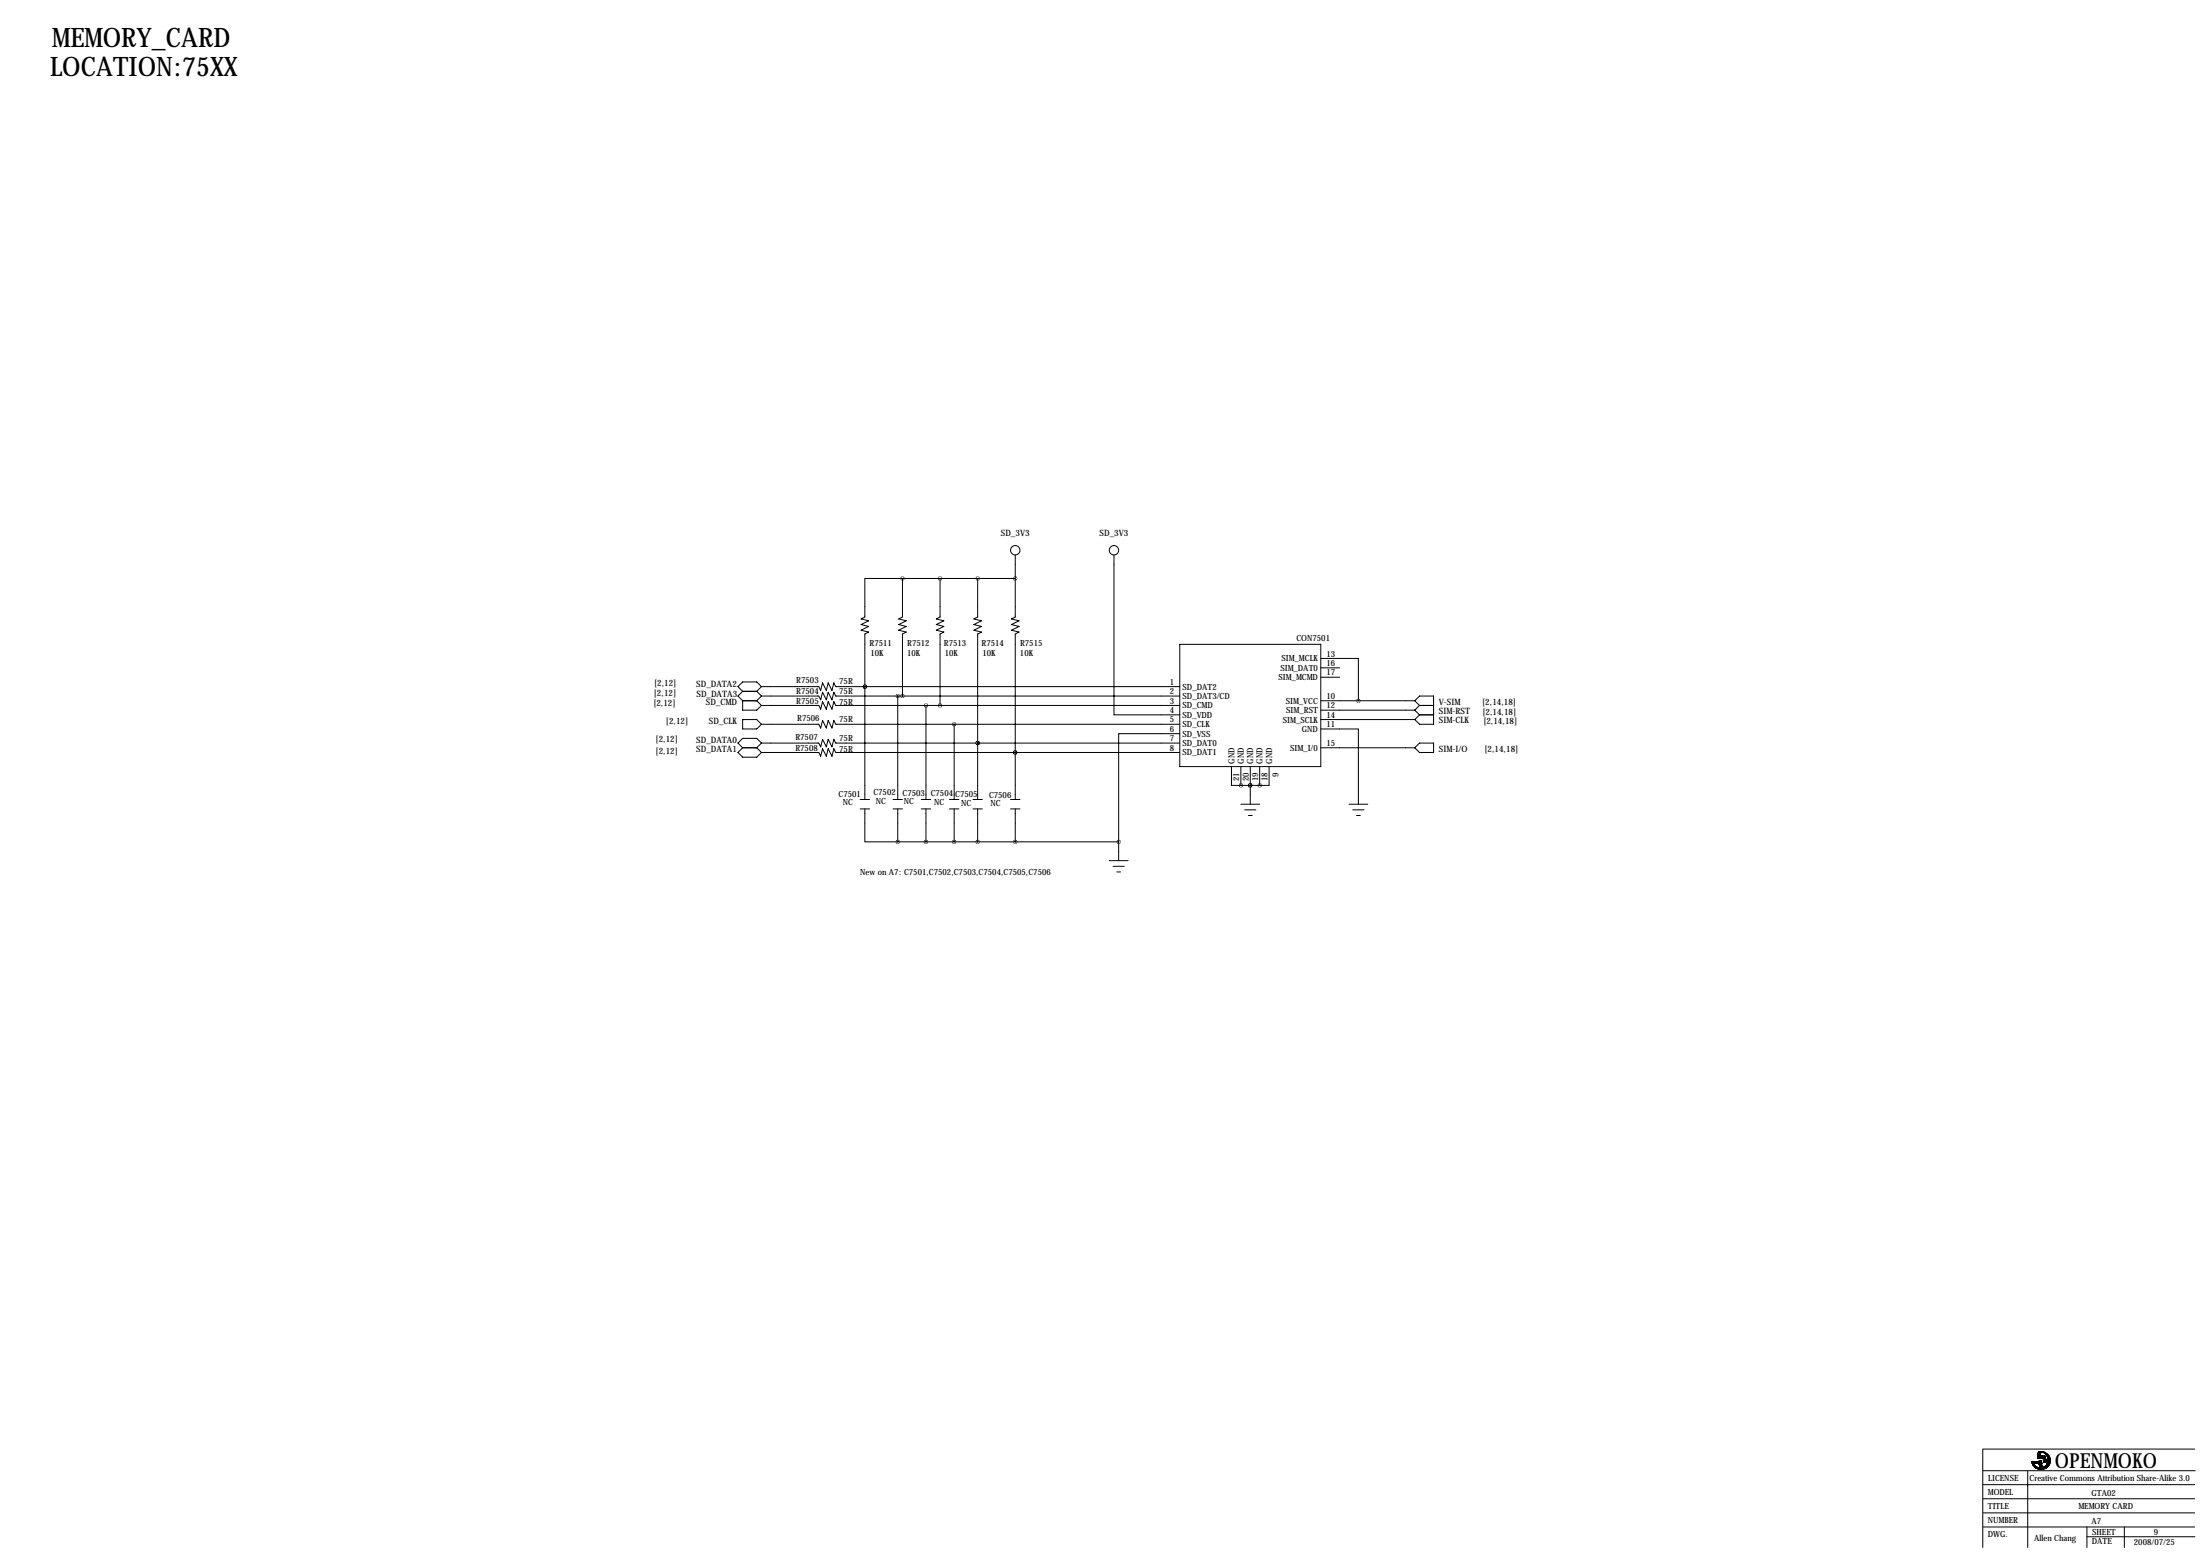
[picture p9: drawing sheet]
<svg xmlns="http://www.w3.org/2000/svg" width="594mm" height="419mm" viewBox="0 0 594 419" stroke-linecap="round" stroke-linejoin="round" font-family="sans-serif">
<g fill="none" stroke="#000" stroke-width=".27">
<path d="M243.8 156.2h-10.1v10.4l-1 .5 2 .5-2 1.1 2 .5-2 1 2 .5-1 .5v44.7M243.8 156.2v10.4l-1 .5 2.1 .5-2.1 1.1 2.1 .5-2.1 1 2.1 .5-1.1 .5v16.8M243.8 156.2h30.5M254 156.2v10.4l-1 .5 2 .5-2 1.1 2 .5-2 1 2 .5-1 .5v19.3M264.2 156.2v10.4l-1.1 .5 2.1 .5-2.1 1.1 2.1 .5-2.1 1 2.1 .5-1 .5v44.7M274.3 149.9v16.7l-1 .5 2 .5-2 1.1 2 .5-2 1 2 .5-1 .5v44.7M301 149.9v43.1h17.8M318.8 174h38.1v33h-38.1zM356.9 177.8h10.1v11.4M200.7 189.2h3.8M200.7 194.3h3.8l1.2 1.3-1.2 1.2h-3.8zM200.7 189.2v2.6h3.8l1.2-1.3"/>
<path d="M200.7 186.7h3.8M200.7 186.7l-1.3 1.3 1.3 1.2M204.5 186.7l1.2 1.3M204.5 189.2l1.2 1.3M205.7 185.4h15.5l.5 1 .5-2 1.1 2 .5-2 1 2 .5-2 .5 1h93M205.7 188h15.5l.5 1 .5-2.1 1.1 2.1 .5-2.1 1 2.1 .5-2.1 .5 1.1h93M205.7 190.5h15.5l.5 1 .5-2 1.1 2 .5-2 1 2 .5-2 .5 1h93M205.7 195.6h15.5l.5 1 .5-2 1.1 2 .5-2 1 2 .5-2 .5 1h93M205.7 185.4l-1.2-1.3h-3.8l-1.3 1.3 1.3 1.3M205.7 185.4l-1.2 1.3M205.7 188l-1.2 1.2M233.7 185.4h.1"/>
<path d="M242.6 188v27.9M250.2 190.5v25.4M257.8 195.6v20.3M318.8 198.1h-16.5v29.2M356.9 196.8h10.1v20.4M356.9 189.2h25.4M356.9 191.8h25.4M356.9 194.3h25.4M356.9 180.3h5M356.9 182.9h5M382.3 189.2l1.2-1.2h3.8v7.6h-3.8l-1.2-1.3M382.3 189.2l1.2 1.3"/>
<path d="M382.3 191.8l1.2 1.2M383.5 190.5h3.8M383.5 193h3.8M383.5 190.5l-1.2 1.3M383.5 193l-1.2 1.3M200.7 201.9h3.8M200.7 201.9l-1.3 1.3 1.3 1.3h3.8l1.2-1.3M204.5 201.9l1.2 1.3M205.7 200.7h15.5l.5 1 .5-2.1 1.1 2.1 .5-2.1 1 2.1 .5-2.1 .5 1.1h93M205.7 203.2h15.5l.5 1 .5-2 1.1 2 .5-2 1 2 .5-2 .5 1h93M205.7 200.7l-1.2-1.3h-3.8l-1.3 1.3 1.3 1.2M205.7 200.7l-1.2 1.2"/>
<path d="M232.4 215.9h2.5M232.4 218.4h2.5M233.7 218.4v8.9h8.9M241.3 215.9h2.5M241.3 218.4h2.5M242.6 218.4v8.9M248.9 215.9h2.6M248.9 218.4h2.6M250.2 218.4v8.9M256.5 215.9h2.6M256.5 218.4h2.6M257.8 218.4v8.9"/>
<path d="M262.9 215.9h2.5M262.9 218.4h2.5M264.2 200.7h.1M264.2 218.4v8.9M273 215.9h2.6M273 218.4h2.6M274.3 203.2h.1M274.3 218.4v8.9M332.7 207v5.1h10.2v-5.1M335.3 212.1h.1M335.3 207v5.1M335.3 217.2h5.1"/>
<path d="M336.3 218.7h3M337.8 212.1h.1M337.8 207v10.2M340.4 212.1h.1M340.4 207v5.1M356.9 201.9h25.4M364.5 217.2h5.1M365.5 218.7h3.1M383.5 200.7h3.8v2.5h-3.8l-1.2-1.3zM242.6 227.3h59.7M299.7 232.4h5.1M300.7 233.9h3.1"/>
<path d="M301.8 235.5h1M302.3 227.3v5.1M337.3 220.2h1M366.5 220.2h1M535.7 391.3v26.6M535.7 397.2h57.4M535.8 391.3h57.2M547.9 397.3v20.6M549 394.8h.1M549 394.9h.1M549 394.8v.1M549 394.9h2.4"/>
<path d="M549 394.9l.1 .1M549.1 394.9h.1M549.1 395h.1M549.1 394.7h.1M549.1 394.8h.1M549.1 394.7h2.2M549.1 394.8h2.2M549.1 394.8h2.3M549.1 394.7v.1M549.1 394.9v.2M549.1 395l.1 .2M549.1 394.7h.5"/>
<path d="M549.1 394.7l2.3 .1M549.1 394.8v.1M549.1 394.8l2.3 .1M549.1 395.1h.1M549.1 395.2l.1 .1M549.1 394.6v.1M549.1 395.1v.1M549.1 394.9l.4 .2M549.1 394.9l2.3 .1M549.2 395.2h.1M549.2 395.3h.1M549.2 394.7h.1"/>
<path d="M549.2 395.3v.1M549.2 395.3l.1 .1M549.2 395.4h.1M549.2 395.4l.5 .4M549.2 395.4l.2 .1M549.2 395h2.2M549.3 395.4h.1M549.3 395.5h.1M549.3 395.4l.1 .1M549.3 395.5v.1M549.3 395.6h.1M549.3 395.5l.1 .1"/>
<path d="M549.3 395.6l.2 .2M549.3 395.6l.2 .1M549.4 395.5h.1M549.4 394.7h.1M549.4 395.6h.1M549.4 395.7h.1M549.4 395.7h.2M549.4 395.7l.3 .1M549.5 395.1h1.9M549.5 395.1h.2M549.5 395.7h.1M549.5 394.7h.1"/>
<path d="M549.5 395.8h.2M549.5 395.8l.2 .1M549.6 395.7h.1M549.6 395.9h.1M549.6 394.7h.1M549.6 395.9v.1M549.6 395.9l.2 .1M549.6 396h.2M549.6 396h.1M549.6 396h.3M549.7 395.8h.1M549.7 395.9h.1"/>
<path d="M549.7 394.7h.1M549.7 395.1l1.7 .1M549.7 395.8v.1M549.7 395.9l.1 .1M549.7 396h.2M549.7 396l.3 .1M549.7 396l.2 .1M549.8 396.1h.1M549.8 396.1h.2M549.8 396.1l.1 .1M549.8 396.1l.4 .1M549.8 396h.1"/>
<path d="M549.9 396.2h.1M549.9 394.7h.1M549.9 396.2h.3M549.9 396.2l.1 .1M549.9 396.2l.5 .1M549.9 396h.1M549.9 396.1h.1M549.9 396v.1M550 396.1h.1M550 396.3h.1M550 395.2h.1M550 396.3l.2 .1"/>
<path d="M550 396.3h.5M550 396.3l.6 .1M550 396.1l.2 .1M550.1 394.7h1.2M550.2 396.2h.1M550.2 396.4h.1M550.2 396.4h.9M550.2 396.4l.1 .1M550.2 396.4l1 .1M550.2 396.2l.2 .1M550.3 396.5h.1M550.3 396.5h2.2"/>
<path d="M550.3 396.5h2M550.4 396.3h.1M550.4 396.5l.1 .1M550.4 396.5l1.9 .1M550.5 396.3h.1M550.5 396.6h1.8M550.5 396.6h1.6M550.5 395.2h.1M550.5 396.3l.1 .1M550.6 396.4h.1M550.6 393.1h.1M550.6 393.4h.1"/>
<path d="M550.6 393.7h.1M550.6 393.1h.5M550.6 393.7h.6M550.6 396.4h-.5h.6M550.6 392.9h.5M550.6 392.9l.5 .2M550.6 393.2h.5M550.6 393.1l.5 .1M550.6 393.4h.5M550.6 393.4l.5 .1M550.6 393.7v.1M550.6 393.7l.1 .1"/>
<path d="M550.6 393.8h.1M550.6 395.2h.1M550.6 392.6h.5M550.6 392.6v1.1M550.6 392.6l.5 .1M550.6 392.9h.1M550.7 393.8h.1M550.7 395.2h.1M550.7 392.4h.4M550.7 392.5h.4M550.7 392.4v.1M550.7 392.4l.4 .1"/>
<path d="M550.7 392.5l-.1 .1M550.7 392.5l.4 .1M550.7 396.4h.1M550.7 392.4h.1M550.8 396.4h.1M550.8 392.2h.1M550.8 395.2h.1M550.8 392.2h.3M550.8 392.2l-.1 .2M550.8 392.2l.3 .2M550.9 392.1h.1M550.9 392.1h.3"/>
<path d="M550.9 395.3h.6M550.9 396.7h1M550.9 392.1l-.1 .1M550.9 392.1l.2 .1M550.9 394.6h.4M550.9 394.6l-.2 .1M550.9 394.6l.4 .1M550.9 395.3v.1M550.9 395.3l.6 .1M550.9 392l1 .1M550.9 395.4h.6M550.9 396.7h.7"/>
<path d="M550.9 392v.1M550.9 395.4l.2 .4M550.9 395.4l.7 .4M551 392h.1M551 396.4h.1M551 392l-.1 .1M551 392.1h-.1M551 392.1h.2M551.1 392h.1M551.1 396.4h.1M551.1 392.7h.1M551.1 393.7h.1"/>
<path d="M551.1 392.7h-.5l.5 .2M551.1 396.4l.1 .1M551.1 395.8h.5M551.1 395.8h.1M551.1 395.8l.1 .4M551.1 395.8l.6 .2M551.1 392.1h.1M551.1 392.7v.2M551.1 393.7l-.4 .1M551.1 392.2h.1M551.1 392.4h.1M551.1 392.5h.1"/>
<path d="M551.1 392.6h.1M551.1 392.9h.1M551.1 393.1h.1M551.1 393.2h.1M551.1 393.4h.1M551.1 393.5h.1M551.1 394.6h.1M551.1 393.2h-.5l.5 .2M551.1 393.5h-.5h.6M551.1 396h.6M551.1 394.6h.2M551.1 394.6h-.2"/>
<path d="M551.1 396h.1M551.1 392.2v.4M551.1 392.9v.6M551.1 392.6v.1M551.2 396.5h.1M551.2 392.1h.1M551.2 393.5h.1M551.2 393.6h.1M551.2 393.7h.1M551.2 396h.5M551.2 393.5h-.6l.6 .1M551.2 393.6h-.6l.6 .1"/>
<path d="M551.2 396l.5 .2M551.2 392.1l-.1 .1M551.2 393.5v.2M551.2 396.2h.1M551.2 396.2h.6M551.2 396.2l.1 .1M551.2 396.2l.6 .1M551.3 394.6h.1M551.3 394.7h.1M551.3 394.8h.1M551.3 396.3h.1M551.3 396.4h1.3"/>
<path d="M551.3 396.4l-.1 .1M551.3 396.4l1.2 .1M551.3 396.3l.1 .1M551.3 396.3l.6 .1M551.3 394.6v.2M551.4 396.4h.1M551.4 394.8h.1M551.4 394.9h.1M551.4 395h.1M551.4 392v.1M551.4 392l.4 .1M551.4 394.8v.4"/>
<path d="M551.4 395.1h.1M551.4 395.2h.1M551.4 395h-2l2 .1M551.4 395.2h-.5v.1M551.4 395.2h-.5l.6 .1M551.4 396.4l.1 .1M551.4 396.4l.5 .1M551.4 395.2l.1 .1M551.5 395.3h.1M551.5 395.4h.1M551.5 395.3v.1M551.5 395.4l.1 .4"/>
<path d="M551.5 392h.1M551.5 396.5h.1M551.5 392.1l.5 .1M551.5 392.1h.5M551.5 396.5l.1 .1M551.5 396.5l.4 .1M551.6 396.6h.3M551.6 392h.1M551.6 396.7h.1M551.6 393.4h.1M551.6 395.8h.1M551.6 396.6h.1"/>
<path d="M551.6 393.4h.8M551.6 393.4v.2M551.6 393.4l.8 .1M551.6 393.6h.8M551.6 393.6l.1 .1M551.6 393.6l.7 .1M551.6 395.8l.2 .5M551.7 393.7h.1M551.7 396h.1M551.7 393.2h.6M551.7 393.7h.6M551.7 393.2v.1"/>
<path d="M551.7 393.3l-.1 .1M551.7 393.3l.7 .1M551.7 393.7l.1 .1M551.7 393.7l.5 .1M551.7 392h.1M551.7 396.2h.1M551.7 392.1h.4M551.8 392h.1M551.8 393.1h.1M551.8 393.8h.1M551.8 396.2h.1M551.8 396.6h.1"/>
<path d="M551.8 392.1l.5 .1M551.8 393.8l.3 .1M551.8 393.1v.1M551.8 393.1h.4M551.8 393.2h.5M551.8 393.2h.4M551.8 393.1l.4 .1M551.8 393.2h-.1M551.8 393.8h.4M551.8 396.7h.1M551.8 396.3h.1M551.8 396.4h.9"/>
<path d="M551.8 396.3v.1M551.8 396.3l.9 .1M551.8 396.4h-.2M551.8 396.4h.8M551.8 396.7h-.2M551.8 396.3l.1 .2M551.9 392.1h.1M551.9 396.7h.1M551.9 396.4h.1M551.9 396.6h.1M551.9 396.7l-1.2-.1 .4 .1M551.9 393.1h.1"/>
<path d="M551.9 396.5h.1M551.9 393.1h.2M551.9 393.1h-.1M551.9 393.1h.3M551.9 393.9h.1M551.9 396.5v.1M551.9 393.9h.2M552 396.5h.1M552 392.2h.3M552 392.2h.1M552 392.2h.4M552 392.1h.1"/>
<path d="M552 396.3h.1M552 396.3h.7M552 396.6l-.1 .1M552.1 396.6h.1M552.1 393.1h.1M552.1 393.9h.1M552.1 392.1l.2 .1M552.1 394.4h1.3M552.1 394.4v.1M552.1 394.4l1.2 .1M552.1 394.6h.1M552.1 394.7h.1"/>
<path d="M552.1 392.2l.4 .1M552.1 392.2l.1 .1M552.1 394.5h1.7M552.1 394.5v.3h.6M552.1 394.6h1M552.1 394.5l1 .1M552.1 394.6h.9M552.1 394.7h.7M552.1 394.7l.6 .1M552.2 393.1h.1M552.2 394.8h.1M552.2 394.9h.1"/>
<path d="M552.2 394.8h.3M552.2 396.2h.7M552.2 396.2l.6 .1M552.2 394.8v.1M552.2 396.2h.1M552.2 393.2h.1M552.2 393.8h.1M552.2 392.3l.7 .2M552.2 392.3l.2 .1M552.2 393.1v.1M552.2 393.8l-.1 .1M552.3 392.2h.1"/>
<path d="M552.3 396.5h.1M552.3 396.6h.1M552.3 394.3h1.5M552.3 392.2l.2 .1M552.3 396.5v.1M552.3 396.6h-.2M552.3 394.3l-.2 .1M552.3 394.3l1.1 .1M552.3 393.2h.1M552.3 393.7h.1M552.3 393.3l.1 .1M552.3 393.7l-.1 .1"/>
<path d="M552.4 392.2h.1M552.4 393.4h.1M552.4 393.5h.1M552.4 393.6h.1M552.4 393.5h-.8h.8M552.4 396.1h.7M552.4 393.4v.2M552.4 396.1h.1M552.4 396.1h.6M552.4 396.1l-.5 .2M552.4 396.1l.5 .1M552.4 393.5h-.8l.8 .1"/>
<path d="M552.4 393.6l-.1 .1M552.4 392.4l.4 .1M552.4 392.4l.1 .1M552.5 392.3h.1M552.5 396.4h.1M552.5 396.5h.1M552.5 394.8h.1M552.5 392.5h.1M552.5 392.5h.4M552.5 396l-.1 .1M552.5 396h.6M552.5 396l.6 .1"/>
<path d="M552.5 392.3l.2 .1M552.5 396.4v.1M552.5 396.5h-.2M552.5 394.8l-.3 .1M552.6 396.4h.1M552.6 394.8h.1M552.6 394.8h-.1M552.6 392.5h.3M552.6 392.5l.5 .2M552.6 396h.6M552.6 396h-.1M552.6 396h.5"/>
<path d="M552.7 396.4h.1M552.7 395.9h.5M552.7 395.9l-.1 .1M552.7 395.9l.5 .1M552.7 394.3h.9M552.7 394.3h-.4M552.7 392.4h.1M552.7 395.9h.1M552.7 396.3h.1M552.7 394.8h.1M552.7 392.4l.1 .1M552.8 392.5h.1"/>
<path d="M552.8 396.3h.1M552.8 394.2h.9M552.8 396.3h-1.5M552.8 396.3l-.2 .1M552.8 394.7h.1M552.8 394.7l-.1 .1M552.9 396.2h.1M552.9 395.7l-.2 .2M552.9 395.7h.5M552.9 395.7h.1M552.9 395.7h.4M552.9 395.7l.4 .1"/>
<path d="M552.9 396.2l-.1 .1M552.9 394.2h.7M552.9 394.2l-.2 .1M552.9 394.7h-.1M552.9 392.5h.1M552.9 394.7h.1M552.9 392.9l.2 .1M552.9 392.9l-.1-.2 .4 .2M552.9 392.9h.3M552.9 392.9l.5 .1M552.9 392.5l.2 .2M553 394.7h.1"/>
<path d="M553 394.7h-.9M553 395.6h.5M553 395.6l-.1 .1M553 395.6l.4 .1M553 395.5h.1M553 396.1h.1M553 394.6h.1M553 395.5h.5M553 395.5v.1M553 395.5l.5 .1M553 396.1l-.1 .1M553 394.6h-.9l.9 .1"/>
<path d="M553.1 392.7h.1M553.1 396h.1M553.1 396.1h.1M553.1 393.1l.1 .1M553.1 393h.3M553.1 393v.1M553.1 396v.1M553.1 393.1l.4 .1M553.1 392.7l.3 .3M553.1 394.1l-.2 .1M553.1 394.1l.5 .1M553.1 394.6l-.1 .1"/>
<path d="M553.1 395.3h.1M553.1 394.6h.1M553.1 395.3v.1M553.1 395.3h.5M553.1 395.4h.4M553.1 395.3l.4 .1M553.1 395.4l.4 .1M553.1 394.1h.1M553.2 393.2h.1M553.2 396h.1M553.2 393.2h.3M553.2 393.2l.1 .2"/>
<path d="M553.2 393.2l.4 .2M553.2 395.3l-.2 .2M553.2 395.3h.4M553.2 396h-.1M553.2 392.9h.1M553.2 395.1h.1M553.2 395.9h.1M553.2 395.2v.1M553.2 395.2h.4M553.2 395.1v.1M553.2 395.1l.4 .1M553.2 395.2l.4 .1"/>
<path d="M553.2 395.9v.1M553.3 395.8h.1M553.3 393.4h.3M553.3 393.4v.1M553.3 395v.1M553.3 393.5v.1M553.3 393.5l.3 .1M553.3 395h.4M553.3 395l.4 .1M553.3 395.1h-.1M553.3 395.1h.3M553.3 395.8h-.5l.4 .1"/>
<path d="M553.3 395.8l-.1 .1M553.3 394h.4M553.3 394l-.2 .1M553.3 394l.4 .1M553.3 395.7h.1M553.3 394.5h.1M553.3 393.6v.1M553.3 394.8v.1M553.3 393.6l.4 .1M553.3 393.7l.1 .2M553.3 393.7l.4 .2M553.3 394.8h.4"/>
<path d="M553.3 394.9v.1M553.3 394.9l.4 .1M553.3 395.7v.1M553.3 394.5l-.2 .1M553.4 393h.1M553.4 395.7h.1M553.4 394h.1M553.4 393.9h.3M553.4 393.9v.1M553.4 394.5v.2M553.4 394h.3M553.4 393.9l.3 .1"/>
<path d="M553.4 394v.1M553.4 394l.3 .1M553.4 394.7h.3M553.4 394.5l.3 .2M553.4 394.7l-.1 .1M553.4 394.7l.3 .1M553.4 393.1l.1 .1M553.4 394h-.1M553.4 394.4h.1M553.4 394.1v.3M553.4 394.1l.3 .1M553.4 394.2l.4 .1"/>
<path d="M553.4 394.4h.4M553.4 394.3l.4 .1M553.4 394.4v.1M553.4 394.4l.4 .1M553.5 393.2h.1M553.5 395.5h.1M553.5 395.6h.1M553.5 393.9h.1M553.5 394.3h.1M553.5 393.2l.1 .2M553.5 395.5v.1M553.5 395.6l-.2 .1"/>
<path d="M553.5 393.9l-.1 .1M553.5 393.9l.2 .1M553.5 394.3l-.2 .2M553.5 395.4h.1M553.5 395.4v.1M553.6 393.4h.1M553.6 395.3h.1M553.6 393.8h.1M553.6 394.3h.1M553.6 393.8v.1M553.6 393.5v.1M553.6 395.3l-.1 .1"/>
<path d="M553.6 393.8l-.1 .1M553.6 394.3h-.1M553.6 393.6h.1M553.6 395.1h.1M553.6 395.2h.1M553.6 393.9h.1M553.6 394.2h.1M553.6 393.6l.1 .1M553.6 395.1v.1M553.6 395.2v.1M553.7 393.7h.1M553.7 393.9h.1"/>
<path d="M553.7 395h.1M553.7 395.1h.1M553.7 394h.1M553.7 395.1h-.5M553.7 393.7v.5M553.7 393.9v.1M553.7 395.1h-.1M553.7 394.1l-.1 .2M553.7 394.1h.1M553.7 394.2h.1M553.7 394.7h.1M553.7 394.8h.1"/>
<path d="M553.7 394.9h.1M553.7 394.1h-.6M553.7 394.8h-.4l.4 .1M553.7 394.9h-.4M553.7 394.7v.4M553.7 394.2l.1 .1M553.8 394.3h.1M553.8 394.4h.1M553.8 394.5h.1M553.8 394.3v.2M553.8 394.5l-.1 .2M535.8 400.9h57.2"/>
<path d="M535.8 404.7h57.2M535.8 408.5h57.2M535.8 412.3h57.2M563.8 415h29.2M563.9 412.3v5.6M574 412.3v5.6"/>
<circle cx="274.3" cy="148.6" r="1.27"/>
<circle cx="301" cy="148.6" r="1.27"/>
</g>
<path d="M243.8 156.2a.05 .05 0 0 0 .1 0 .05 .05 0 0 0-.1 0zM264.1 156.2a.05 .05 0 0 0 .1 0 .05 .05 0 0 0-.1 0zM274.3 156.2a.05 .05 0 0 0 .1 0 .05 .05 0 0 0-.1 0zM233.6 185.4a.05 .05 0 0 0 .1 0 .05 .05 0 0 0-.1 0zM243.8 188a.05 .05 0 0 0 .1 0 .05 .05 0 0 0-.1 0zM264.1 200.7a.05 .05 0 0 0 .1 0 .05 .05 0 0 0-.1 0zM274.3 203.2a.05 .05 0 0 0 .1 0 .05 .05 0 0 0-.1 0zM367 189.2a.05 .05 0 0 0 .1 0 .05 .05 0 0 0-.1 0zM337.8 212.1a.05 .05 0 0 0 .1 0 .05 .05 0 0 0-.1 0zM337.8 212.1a.05 .05 0 0 0 .1 0 .05 .05 0 0 0-.1 0zM335.2 212.1a.05 .05 0 0 0 .1 0 .05 .05 0 0 0-.1 0zM340.3 212.1a.05 .05 0 0 0 .1 0 .05 .05 0 0 0-.1 0zM233.6 185.4a.05 .05 0 0 0 .1 0 .05 .05 0 0 0-.1 0zM242.5 188a.05 .05 0 0 0 .1 0 .05 .05 0 0 0-.1 0zM264.1 200.7a.05 .05 0 0 0 .1 0 .05 .05 0 0 0-.1 0zM274.3 203.2a.05 .05 0 0 0 .1 0 .05 .05 0 0 0-.1 0zM302.2 227.3a.05 .05 0 0 0 .1 0 .05 .05 0 0 0-.1 0zM264.1 227.3a.05 .05 0 0 0 .1 0 .05 .05 0 0 0-.1 0zM242.5 227.3a.05 .05 0 0 0 .1 0 .05 .05 0 0 0-.1 0zM274.3 227.3a.05 .05 0 0 0 .1 0 .05 .05 0 0 0-.1 0z" fill="#000" stroke="#000" stroke-width="1"/>
<g font-size="7.3">
<text x="14" y="12.7">MEMORY_CARD</text>
<text x="13.5" y="20.6">LOCATION:75XX</text>
</g>
<text font-size="5.6" x="555.2" y="396.5">OPENMOKO</text>
<g font-size="2.4">
<text x="270.4" y="144.8">SD_3V3</text>
<text x="297.1" y="144.8">SD_3V3</text>
<text x="176.7" y="185.3">[2,12]</text>
<text x="188.1" y="185.4">SD_DATA2</text>
<text x="176.5" y="190.8">[2,12]</text>
<text x="176.7" y="188.1">[2,12]</text>
<text x="188.2" y="188.2">SD_DATA3</text>
<text x="190.7" y="190.5">SD_CMD</text>
<text x="388.8" y="190.3">V-SIM</text>
<text x="400.5" y="190.3">[2,14,18]</text>
<text x="179.9" y="195.5">[2,12]</text>
<text x="191.5" y="195.6">SD_CLK</text>
<text x="388.8" y="192.9">SIM-RST</text>
<text x="388.8" y="195.3">SIM-CLK</text>
<text x="400.6" y="193">[2,14,18]</text>
<text x="400.8" y="195.5">[2,14,18]</text>
<text x="177.2" y="200.4">[2,12]</text>
<text x="177.2" y="203.6">[2,12]</text>
<text x="188.1" y="200.7">SD_DATA0</text>
<text x="188.1" y="203.2">SD_DATA1</text>
<text x="388.8" y="203">SIM-I/O</text>
<text x="401.1" y="203">[2,14,18]</text>
</g>
<g font-size="2.3">
<text x="350.3" y="173">CON7501</text>
<text x="235" y="174.3">R7511</text>
<text x="235.2" y="177">10K</text>
<text x="245.1" y="177">10K</text>
<text x="245.1" y="174.3">R7512</text>
<text x="255" y="174.3">R7513</text>
<text x="255.3" y="177">10K</text>
<text x="265.2" y="174.3">R7514</text>
<text x="265.4" y="177">10K</text>
<text x="275.6" y="177">10K</text>
<text x="275.6" y="174.3">R7515</text>
<text x="346.2" y="178.6">SIM_MCLK</text>
<text x="358.4" y="177.3">13</text>
<text x="358.4" y="179.8">16</text>
<text x="215.2" y="184.5">R7503</text>
<text x="226.8" y="184.7">75R</text>
<text x="316.1" y="184.9">1</text>
<text x="345.4" y="183.7">SIM_MCMD</text>
<text x="346" y="181.1">SIM_DAT0</text>
<text x="358.4" y="182.2">17</text>
<text x="215.2" y="187.3">R7504</text>
<text x="215.2" y="190.1">R7505</text>
<text x="226.8" y="187.5">75R</text>
<text x="226.8" y="190.2">75R</text>
<text x="316.1" y="187.5">2</text>
<text x="316.1" y="190">3</text>
<text x="319.5" y="186.2">SD_DAT2</text>
<text x="319.5" y="188.8">SD_DAT3/CD</text>
<text x="319.5" y="191.3">SD_CMD</text>
<text x="347.4" y="190">SIM_VCC</text>
<text x="358.4" y="188.7">10</text>
<text x="358.4" y="191.3">12</text>
<text x="215.4" y="194.7">R7506</text>
<text x="226.8" y="195.1">75R</text>
<text x="316.1" y="192.5">4</text>
<text x="316.1" y="195.1">5</text>
<text x="316.1" y="197.6">6</text>
<text x="319.5" y="193.8">SD_VDD</text>
<text x="319.5" y="196.4">SD_CLK</text>
<text x="346.6" y="195.1">SIM_SCLK</text>
<text x="347.5" y="192.6">SIM_RST</text>
<text x="351.8" y="197.7">GND</text>
<text x="358.4" y="196.3">11</text>
<text x="358.4" y="193.8">14</text>
<text x="214.9" y="199.7">R7507</text>
<text x="214.9" y="202.8">R7508</text>
<text x="226.8" y="200.2">75R</text>
<text x="226.8" y="203.2">75R</text>
<text x="316.1" y="200.2">7</text>
<text x="316.1" y="202.7">8</text>
<text x="319.5" y="198.9">SD_VSS</text>
<text x="319.5" y="201.5">SD_DAT0</text>
<text x="348.6" y="202.7">SIM_I/0</text>
<text x="358.4" y="201.4">15</text>
<text x="319.5" y="204">SD_DAT1</text>
<text x="333.5" y="206.2" transform="rotate(-90 333.5 206.2)">GND</text>
<text x="336.1" y="206.2" transform="rotate(-90 336.1 206.2)">GND</text>
<text x="338.6" y="206.2" transform="rotate(-90 338.6 206.2)">GND</text>
<text x="341.2" y="206.2" transform="rotate(-90 341.2 206.2)">GND</text>
<text x="343.7" y="206.2" transform="rotate(-90 343.7 206.2)">GND</text>
<text x="345.4" y="209.7" transform="rotate(-90 345.4 209.7)">9</text>
<text x="226.6" y="215.1">C7501</text>
<text x="236" y="214.6">C7502 C7503 C7504C7505</text>
<text x="267.2" y="215.4">C7506</text>
<text x="334.9" y="210.9" transform="rotate(-90 334.9 210.9)">21</text>
<text x="337.4" y="210.9" transform="rotate(-90 337.4 210.9)">20</text>
<text x="339.9" y="210.9" transform="rotate(-90 339.9 210.9)">19</text>
<text x="342.5" y="210.9" transform="rotate(-90 342.5 210.9)">18</text>
<text x="227.7" y="217.5">NC</text>
<text x="236.6" y="217">NC</text>
<text x="244.2" y="217">NC</text>
<text x="252.4" y="217.3">NC</text>
<text x="259.7" y="217.8">NC</text>
<text x="267.6" y="217.8">NC</text>
<text x="232.4" y="236.2">New on A7: C7501,C7502,C7503,C7504,C7505,C7506</text>
<text x="537.2" y="400">LICENSE</text>
<text x="548.4" y="400">Creative Commons Attribution Share-Alike 3.0</text>
<text x="537.1" y="407.5">TITLE</text>
<text x="537.1" y="403.7">MODEL</text>
<text x="561.6" y="407.4">MEMORY CARD</text>
<text x="565.2" y="403.9">GTA02</text>
<text x="537.1" y="411.3">NUMBER</text>
<text x="565.2" y="411.5">A7</text>
<text x="537.1" y="415.1">DWG.</text>
<text x="549.7" y="416.1">Allen Chang</text>
<text x="565.2" y="417.1">DATE</text>
<text x="565.3" y="414.6">SHEET</text>
<text x="576.6" y="417.3">2008/07/25</text>
<text x="581.9" y="414.5">9</text>
</g>
</svg>
